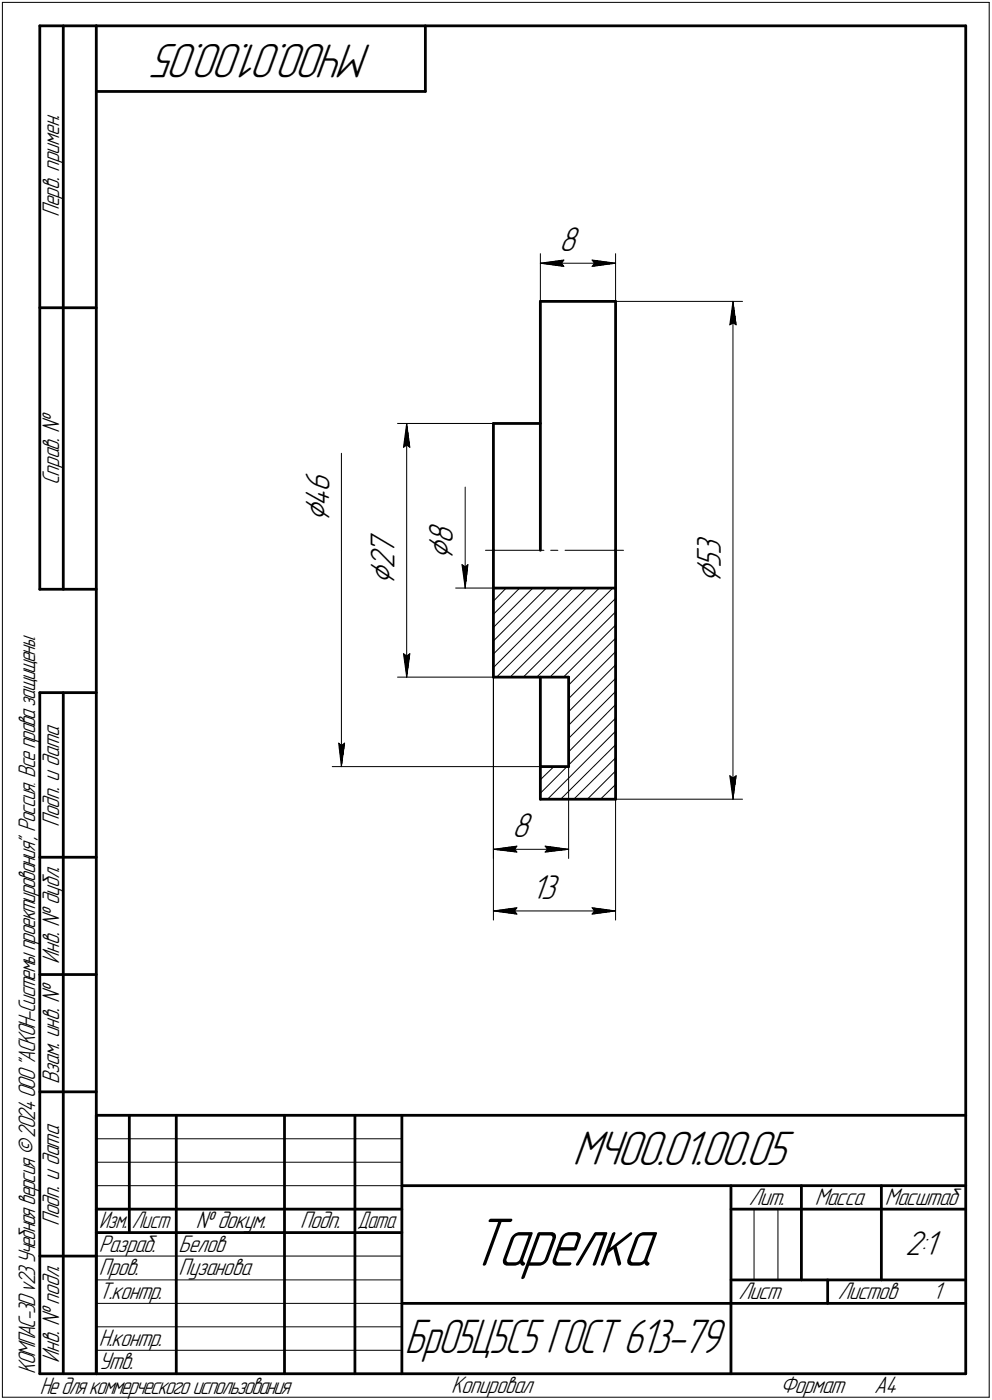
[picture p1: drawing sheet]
<svg xmlns="http://www.w3.org/2000/svg" width="211mm" height="298mm" viewBox="0 0 211 298" stroke-linecap="round" stroke-linejoin="round" font-family="sans-serif">
<g fill="none" stroke="#000" stroke-width=".59">
<path d="M8.5 5.5v120zM8.5 5.5h12zM13.5 5.5v120zM20.5 5.5v287zM20.5 5.5h185zM20.5 19.5h70zM90.5 5.5v14zM205.5 5.5v287zM8.5 65.5h12zM115 64.2h16zM115 64.2v53zM131 64.2v53z"/>
<path d="M105 90.2h10zM105 90.2v27zM105 117.2v8zM131 117.2v8zM8.5 125.5h12zM105 125.2h26zM105 125.2v19zM131 125.2v45zM8.5 147.5v145zM8.5 147.5h12zM13.5 147.5v145zM105 144.2h16z"/>
<path d="M115 144.2v19zM121 144.2v19zM115 163.2h6zM115 163.2v7zM115 170.2h16zM8.5 182.5h12zM8.5 207.5h12zM8.5 232.5h12zM20.5 237.5h185zM20.5 237.5v55zM27.5 237.5v25zM37.5 237.5v55z"/>
<path d="M60.5 237.5v55zM75.5 237.5v55zM85.5 237.5v55zM20.5 257.5h65zM85.5 252.5h120zM155.5 252.5v40zM155.5 257.5h15zM170.5 252.5v20zM170.5 257.5h35zM187.5 252.5v20zM8.5 267.5h12zM20.5 262.5h65z"/>
<path d="M85.5 277.5h70zM155.5 277.5h50zM155.5 272.5h50zM176.1 272.5v5zM8.5 292.5h12zM20.5 292.5h185z"/>
</g>
<g fill="none" stroke="#000" stroke-width=".21">
<path d="M.5 .5v297zM.5 .5h210zM210.5 .5v297zM115 56l5-.6zM115 56l5 .7zM115 56h16zM115 54v10.2zM119.5 56l.5 .7zM120 55.4l-.5 .6zM126 56.7l5-.7zM126 55.4l.5 .6zM126 55.4l5 .6z"/>
<path d="M126.5 56l-.5 .7zM131 54v10.2zM131 64.2h27zM155.3 69.2l.7-.5zM156 64.2l.6 5zM156 68.7l.6 .5zM156 64.2l-.7 5zM156 64.2v106zM72.6 96.5v20.7zM84.6 90.2h20.4zM85.9 95.2l.6-.5zM86.5 90.2l.7 5z"/>
<path d="M86.5 94.7l.7 .5zM86.5 90.2l-.6 5zM86.5 90.2v54zM72.6 117.2v46zM99 103.7v21.5zM103.3 117.2h12.4zM105 117.2v78.7zM117.2 117.2h1.5zM120.2 117.2h12.5zM131 117.2v78.7zM85.9 139.2l.6 5zM85.9 139.2l.6 .5z"/>
<path d="M86.5 139.7l.7-.5zM87.2 139.2l-.7 5zM96.9 125.2h8.1zM98.3 120.2l.7 5zM98.3 120.2l.7 .5zM99 120.7l.6-.5zM99.6 120.2l-.6 5zM105 139.3l14-14.1zM105 133.6l8.4-8.4zM105 130.8l5.6-5.6zM107.7 125.2l-2.7 2.8zM116.2 125.2l-11.2 11.3z"/>
<path d="M121.8 125.2l-16.8 17zM72.1 158.2l.5 5zM72.1 158.2l.5 .5zM72.6 158.7l.7-.5zM73.3 158.2l-.7 5zM84.6 144.2h20.4zM105 144.2v38.6zM105.7 144.2l19-19zM108.5 144.2l19-19zM111.3 144.2l19.1-19zM114.2 144.2l16.8-16.8zM117 144.2l14-13.9z"/>
<path d="M119.9 144.2l11.1-11.1zM121 157.2l10-10zM121 154.4l10-10zM121 151.6l10-10zM121 148.8l10-10zM121 145.9l10-10zM131 150l-10 10.1zM70.7 163.2h44.3zM115 168.9l5.6-5.7zM115 166l2.9-2.8zM116.5 170.2l14.5-14.5zM119.3 170.2l11.7-11.6z"/>
<path d="M121 163.2v19.6zM121 162.9l10-10zM122.1 170.2l8.9-8.8zM125 170.2l6-6zM127.8 170.2l3.2-3.2zM130.6 170.2l.4-.4zM131 170.2h27zM155.3 165.2l.7 5zM155.3 165.2l.7 .5zM156 165.7l.6-.5zM156.6 165.2l-.6 5zM105 194l5-.7z"/>
<path d="M105 194l5 .6zM105 194h26zM105 180.8l5-.6zM105 180.8l5 .6zM105 180.8h16zM109.5 194l.5 .6zM109.5 180.8l.5 .6zM110 193.3l-.5 .7zM110 180.2l-.5 .6zM116 181.4l5-.6zM116 180.2l.5 .6zM116 180.2l5 .6z"/>
<path d="M116.5 180.8l-.5 .6zM126 194.6l5-.6zM126 193.3l.5 .7zM126 193.3l5 .7zM126.5 194l-.5 .6zM20.5 247.5h65zM20.5 252.5h65zM20.5 242.5h65zM160.4 257.5v15zM165.5 257.5v15zM20.5 267.5h65zM20.5 272.5h65z"/>
<path d="M20.5 277.5h65zM.5 297.5h210zM20.5 282.5h65zM20.5 287.5h65z"/>
</g>
<g fill="#000" stroke="#000" stroke-width=".21">
<path d="M115 56h4.5zM115.7 56.1h3.8zM116.2 56.2h3.4zM116.9 56.3h2.8zM117.5 56.4h2.2zM118.1 56.5h1.7zM118.8 56.6h1.1zM119.4 56.6h.6z"/>
<path d="M119.4 55.5h.6zM118.8 55.5h1.1zM118.1 55.6h1.7zM117.5 55.7h2.2zM116.9 55.8h2.8zM116.2 55.9h3.4zM115.7 56h3.8z"/>
<path d="M126.1 55.5h.6zM126.2 55.5h1.1zM126.2 55.6h1.7zM126.2 55.7h2.3zM126.3 55.8h2.8zM126.4 55.9h3.4zM126.5 56h3.9z"/>
<path d="M126.5 56h4.5zM126.5 56.1h3.9zM126.4 56.2h3.4zM126.3 56.3h2.8zM126.2 56.4h2.3zM126.2 56.5h1.7zM126.2 56.6h1.1zM126.1 56.6h.6z"/>
<path d="M155.8 65.4h.2zM155.8 65.5h.2zM155.8 65.6h.2zM155.8 65.7h.2zM155.8 65.8h.2zM155.8 65.9h.2zM155.8 66h.2zM155.8 66h.2zM155.7 66.1h.3zM155.7 66.2h.3zM155.7 66.3h.3zM155.7 66.4h.3zM155.7 66.5h.3zM155.7 66.5h.3zM155.7 66.6h.3zM155.6 66.7h.4zM155.6 66.8h.4zM155.6 66.9h.4zM155.6 67h.4zM155.6 67.1h.4zM155.6 67.1h.4zM155.6 67.2h.4zM155.5 67.3h.5zM155.5 67.4h.5zM155.5 67.5h.5zM155.5 67.6h.5zM155.5 67.6h.5zM155.5 67.7h.5zM155.5 67.8h.5zM155.5 67.9h.5zM155.4 68h.6zM155.4 68.1h.6zM155.4 68.2h.6zM155.4 68.2h.6zM155.4 68.3h.6zM155.4 68.4h.6zM155.4 68.5h.6zM155.4 68.6h.6zM155.4 68.7h.6zM155.4 68.7h.6zM155.4 68.8h.5zM155.4 68.9h.3zM155.4 69h.2z"/>
<path d="M156 64.9h.1zM156 64.9h.1zM156 65h.1zM156 65.1h.1zM156 65.2h.1zM156 65.3h.1zM156 65.4h.1zM156 65.4h.2zM156 65.5h.2zM156 65.6h.2zM156 65.7h.2zM156 65.8h.2zM156 65.9h.2zM156 66h.2zM156 66h.2zM156 66.1h.3zM156 66.2h.3zM156 66.3h.3zM156 66.4h.3zM156 66.5h.3zM156 66.5h.3zM156 66.6h.3zM156 66.7h.4zM156 66.8h.4zM156 66.9h.4zM156 67h.4zM156 67.1h.4zM156 67.1h.4zM156 67.2h.4zM156 67.3h.5zM156 67.4h.5zM156 67.5h.5zM156 67.6h.5zM156 67.6h.5zM156 67.7h.5zM156 67.8h.5zM156 67.9h.5zM156 68h.5zM156 68.1h.5zM156 68.2h.5zM156 68.2h.5zM156 68.3h.5zM156 68.4h.5zM156 68.5h.5zM156 68.6h.6zM156 68.7h.6zM156 68.7h.6zM156.1 68.8h.5zM156.3 68.9h.3zM156.4 69h.2z"/>
<path d="M86.4 91.4h.1zM86.4 91.5h.1zM86.4 91.6h.1zM86.4 91.7h.1zM86.4 91.8h.1zM86.4 91.9h.1zM86.4 91.9h.1zM86.4 92h.1zM86.3 92.1h.2zM86.3 92.2h.2zM86.3 92.3h.2zM86.3 92.4h.2zM86.3 92.5h.2zM86.3 92.5h.2zM86.3 92.6h.2zM86.2 92.7h.3zM86.2 92.8h.3zM86.2 92.9h.3zM86.2 93h.3zM86.2 93h.3zM86.2 93.1h.3zM86.2 93.2h.3zM86.2 93.3h.3zM86.1 93.4h.4zM86.1 93.5h.4zM86.1 93.6h.4zM86.1 93.6h.4zM86.1 93.7h.4zM86.1 93.8h.4zM86.1 93.9h.4zM86 94h.5zM86 94.1h.5zM86 94.1h.5zM86 94.2h.5zM86 94.3h.5zM86 94.4h.5zM86 94.5h.5zM86 94.6h.5zM85.9 94.7h.6zM85.9 94.7h.6zM85.9 94.8h.5zM85.9 94.9h.5zM85.9 95h.3zM85.9 95.1h.2z"/>
<path d="M86.5 90.8h.2zM86.5 90.9h.2zM86.5 91h.2zM86.5 91.1h.2zM86.5 91.2h.2zM86.5 91.3h.2zM86.5 91.4h.2zM86.5 91.4h.2zM86.5 91.5h.3zM86.5 91.6h.3zM86.5 91.7h.3zM86.5 91.8h.3zM86.5 91.9h.3zM86.5 91.9h.3zM86.5 92h.3zM86.5 92.1h.4zM86.5 92.2h.4zM86.5 92.3h.4zM86.5 92.4h.4zM86.5 92.5h.4zM86.5 92.5h.4zM86.5 92.6h.4zM86.5 92.7h.4zM86.5 92.8h.5zM86.5 92.9h.5zM86.5 93h.5zM86.5 93h.5zM86.5 93.1h.5zM86.5 93.2h.5zM86.5 93.3h.5zM86.5 93.4h.5zM86.5 93.5h.5zM86.5 93.6h.5zM86.5 93.6h.5zM86.5 93.7h.5zM86.5 93.8h.5zM86.5 93.9h.5zM86.5 94h.5zM86.5 94.1h.6zM86.5 94.1h.6zM86.5 94.2h.6zM86.5 94.3h.6zM86.5 94.4h.6zM86.5 94.5h.6zM86.5 94.6h.6zM86.5 94.7h.7zM86.5 94.7h.7zM86.7 94.8h.5zM86.8 94.9h.4zM86.9 95h.3zM87 95.1h.2z"/>
<path d="M85.9 139.4h.2zM85.9 139.4h.3zM85.9 139.5h.5zM85.9 139.6h.5zM85.9 139.7h.6zM85.9 139.8h.6zM86 139.9h.5zM86 140h.5zM86 140h.5zM86 140.1h.5zM86 140.2h.5zM86 140.3h.5zM86 140.4h.5zM86.1 140.5h.4zM86.1 140.5h.4zM86.1 140.6h.4zM86.1 140.7h.4zM86.1 140.8h.4zM86.1 140.9h.4zM86.1 141h.4zM86.1 141.1h.4zM86.2 141.1h.3zM86.2 141.2h.3zM86.2 141.3h.3zM86.2 141.4h.3zM86.2 141.5h.3zM86.2 141.6h.3zM86.2 141.6h.3zM86.3 141.7h.2zM86.3 141.8h.2zM86.3 141.9h.2zM86.3 142h.2zM86.3 142.1h.2zM86.3 142.2h.2zM86.3 142.2h.2zM86.4 142.3h.1zM86.4 142.4h.1zM86.4 142.5h.1zM86.4 142.6h.1zM86.4 142.7h.1zM86.4 142.7h.1zM86.4 142.8h.1zM86.4 142.9h.1z"/>
<path d="M87 139.4h.2zM86.9 139.4h.3zM86.8 139.5h.4zM86.7 139.6h.5zM86.5 139.7h.7zM86.5 139.8h.7zM86.5 139.9h.6zM86.5 140h.6zM86.5 140h.6zM86.5 140.1h.6zM86.5 140.2h.6zM86.5 140.3h.6zM86.5 140.4h.6zM86.5 140.5h.5zM86.5 140.5h.5zM86.5 140.6h.5zM86.5 140.7h.5zM86.5 140.8h.5zM86.5 140.9h.5zM86.5 141h.5zM86.5 141.1h.5zM86.5 141.1h.5zM86.5 141.2h.5zM86.5 141.3h.5zM86.5 141.4h.5zM86.5 141.5h.5zM86.5 141.6h.5zM86.5 141.6h.5zM86.5 141.7h.4zM86.5 141.8h.4zM86.5 141.9h.4zM86.5 142h.4zM86.5 142.1h.4zM86.5 142.2h.4zM86.5 142.2h.4zM86.5 142.3h.3zM86.5 142.4h.3zM86.5 142.5h.3zM86.5 142.6h.3zM86.5 142.7h.3zM86.5 142.7h.3zM86.5 142.8h.3zM86.5 142.9h.3zM86.5 143h.2zM86.5 143.1h.2zM86.5 143.2h.2zM86.5 143.3h.2zM86.5 143.3h.2zM86.5 143.4h.2zM86.5 143.5h.2z"/>
<path d="M98.4 120.4h.2zM98.4 120.5h.2zM98.4 120.6h.4zM98.4 120.6h.5zM98.4 120.7h.6zM98.4 120.8h.6zM98.5 120.9h.5zM98.5 121h.5zM98.5 121.1h.5zM98.5 121.2h.5zM98.5 121.2h.5zM98.5 121.3h.5zM98.5 121.4h.5zM98.6 121.5h.4zM98.6 121.6h.4zM98.6 121.7h.4zM98.6 121.8h.4zM98.6 121.8h.4zM98.6 121.9h.4zM98.6 122h.4zM98.6 122.1h.4zM98.6 122.2h.4zM98.6 122.3h.4zM98.6 122.3h.4zM98.6 122.4h.4zM98.6 122.5h.4zM98.6 122.6h.4zM98.6 122.7h.4zM98.7 122.8h.3zM98.7 122.9h.3zM98.7 122.9h.3zM98.7 123h.3zM98.7 123.1h.3zM98.7 123.2h.3zM98.7 123.3h.3zM98.8 123.4h.2zM98.8 123.4h.2zM98.8 123.5h.2zM98.8 123.6h.2zM98.8 123.7h.2zM98.8 123.8h.2zM98.8 123.9h.2zM98.8 124h.2z"/>
<path d="M99.4 120.4h.2zM99.3 120.5h.3zM99.2 120.6h.4zM99.1 120.6h.5zM99 120.7h.6zM99 120.8h.6zM99 120.9h.6zM99 121h.5zM99 121.1h.5zM99 121.2h.5zM99 121.2h.5zM99 121.3h.5zM99 121.4h.5zM99 121.5h.5zM99 121.6h.5zM99 121.7h.4zM99 121.8h.4zM99 121.8h.4zM99 121.9h.4zM99 122h.4zM99 122.1h.4zM99 122.2h.4zM99 122.3h.4zM99 122.3h.4zM99 122.4h.3zM99 122.5h.3zM99 122.6h.3zM99 122.7h.3zM99 122.8h.3zM99 122.9h.3zM99 122.9h.3zM99 123h.3zM99 123.1h.2zM99 123.2h.2zM99 123.3h.2zM99 123.4h.2zM99 123.4h.2zM99 123.5h.2zM99 123.6h.2zM99 123.7h.2zM99 123.8h.2zM99 123.9h.1zM99 124h.1zM99 124h.1zM99 124.1h.1zM99 124.2h.1zM99 124.3h.1zM99 124.4h.1zM99 124.5h.1z"/>
<path d="M72.1 158.4h.2zM72.1 158.5h.3zM72.1 158.6h.4zM72.1 158.7h.5zM72.1 158.7h.5zM72.1 158.8h.5zM72.1 158.9h.5zM72.2 159h.4zM72.2 159.1h.4zM72.2 159.2h.4zM72.2 159.3h.4zM72.2 159.3h.4zM72.2 159.4h.4zM72.2 159.5h.4zM72.2 159.6h.4zM72.3 159.7h.3zM72.3 159.8h.3zM72.3 159.9h.3zM72.3 159.9h.3zM72.3 160h.3zM72.3 160.1h.3zM72.3 160.2h.3zM72.3 160.3h.3zM72.3 160.4h.3zM72.4 160.4h.2zM72.4 160.5h.2zM72.4 160.6h.2zM72.4 160.7h.2zM72.4 160.8h.2zM72.4 160.9h.2zM72.4 161h.2zM72.4 161h.2zM72.5 161.1h.1zM72.5 161.2h.1zM72.5 161.3h.1zM72.5 161.4h.1zM72.5 161.5h.1zM72.5 161.5h.1zM72.5 161.6h.1zM72.5 161.7h.1zM72.5 161.8h.1z"/>
<path d="M73.2 158.4h.1zM73 158.5h.3zM72.9 158.6h.4zM72.8 158.7h.5zM72.6 158.7h.7zM72.6 158.8h.7zM72.6 158.9h.6zM72.6 159h.6zM72.6 159.1h.6zM72.6 159.2h.6zM72.6 159.3h.6zM72.6 159.3h.6zM72.6 159.4h.6zM72.6 159.5h.6zM72.6 159.6h.6zM72.6 159.7h.6zM72.6 159.8h.6zM72.6 159.9h.6zM72.6 159.9h.6zM72.6 160h.6zM72.6 160.1h.6zM72.6 160.2h.5zM72.6 160.3h.5zM72.6 160.4h.5zM72.6 160.4h.5zM72.6 160.5h.5zM72.6 160.6h.5zM72.6 160.7h.5zM72.6 160.8h.4zM72.6 160.9h.4zM72.6 161h.4zM72.6 161h.4zM72.6 161.1h.4zM72.6 161.2h.4zM72.6 161.3h.4zM72.6 161.4h.3zM72.6 161.5h.3zM72.6 161.5h.3zM72.6 161.6h.3zM72.6 161.7h.3zM72.6 161.8h.3zM72.6 161.9h.3zM72.6 162h.3zM72.6 162.1h.2zM72.6 162.1h.2zM72.6 162.2h.2zM72.6 162.3h.2zM72.6 162.4h.2zM72.6 162.5h.2zM72.6 162.6h.2z"/>
<path d="M155.4 165.4h.1zM155.4 165.4h.2zM155.4 165.5h.4zM155.4 165.6h.5zM155.4 165.7h.6zM155.4 165.8h.6zM155.4 165.9h.6zM155.4 165.9h.6zM155.4 166h.6zM155.4 166.1h.6zM155.4 166.2h.6zM155.4 166.3h.6zM155.4 166.4h.6zM155.5 166.5h.5zM155.5 166.5h.5zM155.5 166.6h.5zM155.5 166.7h.5zM155.5 166.8h.5zM155.5 166.9h.5zM155.5 167h.5zM155.5 167h.5zM155.6 167.1h.4zM155.6 167.2h.4zM155.6 167.3h.4zM155.6 167.4h.4zM155.6 167.5h.4zM155.6 167.6h.4zM155.6 167.6h.4zM155.7 167.7h.3zM155.7 167.8h.3zM155.7 167.9h.3zM155.7 168h.3zM155.7 168.1h.3zM155.7 168.1h.3zM155.7 168.2h.3zM155.8 168.3h.2zM155.8 168.4h.2zM155.8 168.5h.2zM155.8 168.6h.2zM155.8 168.7h.2zM155.8 168.7h.2zM155.8 168.8h.2zM155.8 168.9h.2z"/>
<path d="M156.5 165.4h.1zM156.3 165.4h.3zM156.2 165.5h.4zM156.1 165.6h.5zM156 165.7h.6zM156 165.8h.6zM156 165.9h.5zM156 165.9h.5zM156 166h.5zM156 166.1h.5zM156 166.2h.5zM156 166.3h.5zM156 166.4h.5zM156 166.5h.5zM156 166.5h.5zM156 166.6h.5zM156 166.7h.5zM156 166.8h.5zM156 166.9h.5zM156 167h.5zM156 167h.5zM156 167.1h.4zM156 167.2h.4zM156 167.3h.4zM156 167.4h.4zM156 167.5h.4zM156 167.6h.4zM156 167.6h.4zM156 167.7h.3zM156 167.8h.3zM156 167.9h.3zM156 168h.3zM156 168.1h.3zM156 168.1h.3zM156 168.2h.3zM156 168.3h.2zM156 168.4h.2zM156 168.5h.2zM156 168.6h.2zM156 168.7h.2zM156 168.7h.2zM156 168.8h.2zM156 168.9h.2zM156 169h.1zM156 169.1h.1zM156 169.2h.1zM156 169.2h.1zM156 169.3h.1zM156 169.4h.1zM156 169.5h.1z"/>
<path d="M105 194h4.5zM105.7 194.1h3.9zM106.3 194.1h3.3zM106.9 194.2h2.8zM107.5 194.3h2.2zM108.1 194.4h1.7zM108.8 194.5h1.1zM109.4 194.6h.6z"/>
<path d="M105 180.8h4.5zM105.7 180.9h3.9zM106.4 181h3.2zM107.2 181.1h2.5zM107.9 181.2h1.9zM108.6 181.3h1.3zM109.3 181.4h.7z"/>
<path d="M109.4 193.4h.6zM108.8 193.5h1.1zM108.1 193.5h1.7zM107.5 193.6h2.2zM106.9 193.7h2.8zM106.3 193.8h3.3zM105.7 193.9h3.9z"/>
<path d="M109.4 180.3h.6zM108.8 180.3h1.1zM108.1 180.4h1.7zM107.5 180.5h2.2zM106.9 180.6h2.8zM106.3 180.7h3.3zM105.7 180.8h3.9z"/>
<path d="M116.1 180.3h.6zM116.2 180.3h1.1zM116.2 180.4h1.7zM116.2 180.5h2.3zM116.3 180.6h2.8zM116.4 180.7h3.4zM116.5 180.8h3.9z"/>
<path d="M116.5 180.8h4.5zM116.5 180.9h3.8zM116.4 181h3.2zM116.3 181.1h2.6zM116.2 181.2h2zM116.2 181.3h1.2zM116.1 181.4h.7z"/>
<path d="M126.1 193.4h.6zM126.2 193.5h1.1zM126.2 193.5h1.7zM126.2 193.6h2.3zM126.3 193.7h2.8zM126.4 193.8h3.4zM126.5 193.9h3.9z"/>
<path d="M126.5 194h4.5zM126.5 194.1h3.9zM126.4 194.1h3.4zM126.3 194.2h2.8zM126.2 194.3h2.3zM126.2 194.4h1.7zM126.2 194.5h1.1zM126.1 194.6h.6z"/>
</g>
<text font-size="15.6" x="99.8" y="269.5">Тарелка</text>
<g font-size="10.9">
<text x="79.2" y="9.3" transform="rotate(-180 79.2 9.3)">МЧ00.01.00.05</text>
<text x="121.8" y="248.2">МЧ00.01.00.05</text>
</g>
<text font-size="10.8" x="86.2" y="288.2">Бр05Ц5С5 ГОСТ 613-79</text>
<g font-size="8.5">
<text x="70.1" y="111.2" transform="rotate(-90 70.1 111.2)">⌀46</text>
<text x="96.4" y="119.2" transform="rotate(-90 96.4 119.2)">⌀8</text>
<text x="84" y="124.6" transform="rotate(-90 84 124.6)">⌀27</text>
<text x="153.4" y="124.2" transform="rotate(-90 153.4 124.2)">⌀53</text>
</g>
<g font-size="7.8">
<text x="119" y="53.5">8</text>
<text x="109" y="178.3">8</text>
<text x="113.1" y="191.4">13</text>
<text x="192.6" y="267.3">2:1</text>
</g>
<g font-size="5.4">
<text x="12.6" y="46.3" transform="rotate(-90 12.6 46.3)">Перв. примен.</text>
<text x="12.6" y="103.4" transform="rotate(-90 12.6 103.4)">Справ. №</text>
<text x="12.6" y="176.1" transform="rotate(-90 12.6 176.1)">Подп. и дата</text>
<text x="12.6" y="205.2" transform="rotate(-90 12.6 205.2)">Инв. № дубл.</text>
<text x="12.6" y="230.9" transform="rotate(-90 12.6 230.9)">Взам. инв. №</text>
<text x="159.3" y="256.6">Лит.</text>
<text x="173.4" y="256.6">Масса</text>
<text x="188.3" y="256.6">Масштаб</text>
<text x="12.6" y="261.1" transform="rotate(-90 12.6 261.1)">Подп. и дата</text>
<text x="41.6" y="261.6">№ докум.</text>
<text x="63.9" y="261.6">Подп.</text>
<text x="21" y="266.6">Разраб.</text>
<text x="38" y="266.6">Белов</text>
<text x="21" y="271.6">Пров.</text>
<text x="38" y="271.6">Пузанова</text>
<text x="21" y="276.6">Т.контр.</text>
<text x="157.1" y="276.6">Лист</text>
<text x="178.3" y="276.6">Листов</text>
<text x="198.5" y="276.6">1</text>
<text x="21" y="286.6">Н.контр.</text>
<text x="7.5" y="292.5" transform="rotate(-90 7.5 292.5)">КОМПАС-3Dv23Учебнаяверсия©2024ООО&quot;АСКОН-Системыпроектирования&quot;, Россия. Всеправазащищены.</text>
<text x="12.6" y="290.2" transform="rotate(-90 12.6 290.2)">Инв. № подл.</text>
<text x="21" y="291.6">Утв.</text>
<text x="8.5" y="296.7">Недлякоммерческогоиспользования</text>
<text x="96" y="296.6">Копировал</text>
<text x="166" y="296.6">Формат</text>
<text x="186" y="296.6">A4</text>
</g>
<g font-size="5.3">
<text x="21.1" y="261.6">Изм.</text>
<text x="28.1" y="261.6">Лист</text>
<text x="76.1" y="261.6">Дата</text>
</g>
</svg>
